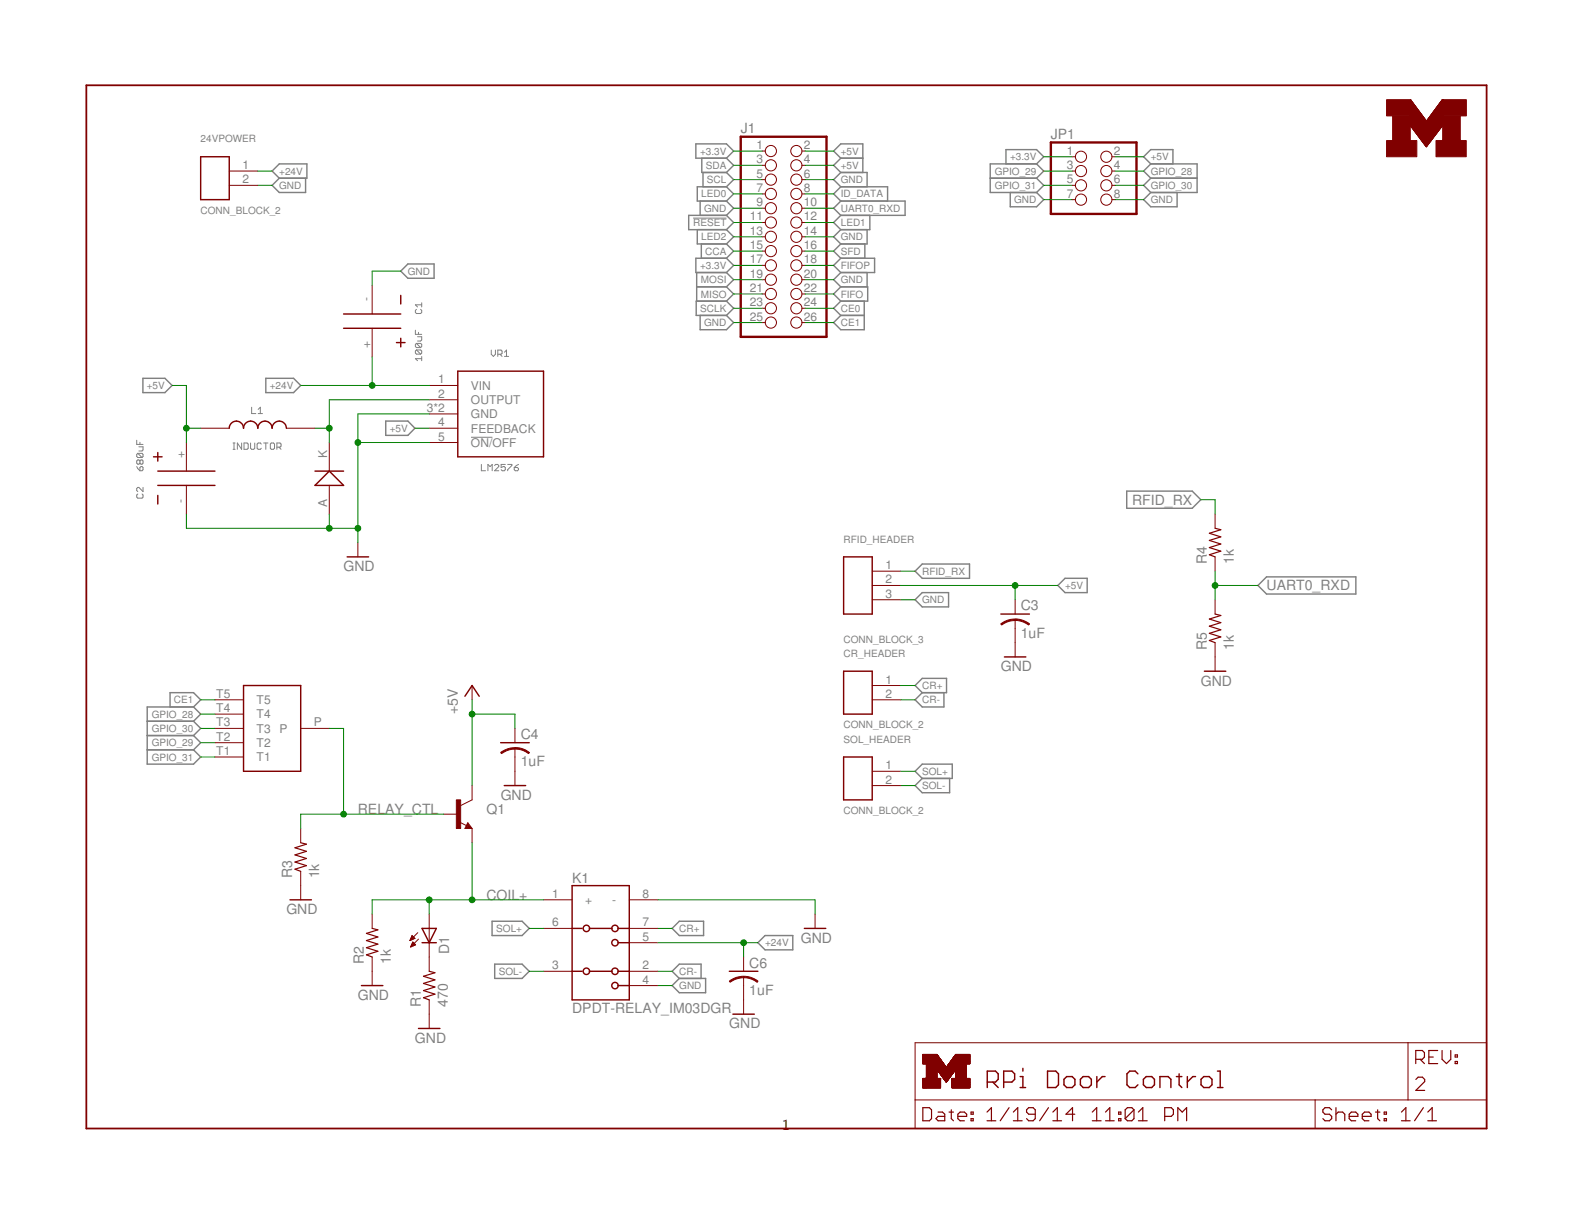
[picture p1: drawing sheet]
<svg xmlns="http://www.w3.org/2000/svg" width="279mm" height="216mm" viewBox="0 0 279 216" stroke-linecap="round" stroke-linejoin="round" font-family="sans-serif">
<g fill="none" stroke="#808080" stroke-width=".18">
<path d="M123.2 38.8h5.9M73.8 58.7v.7h1.2M74 55l-.2 .2v.3l.2 .2h.8l.2-.2v-.3l-.2-.2M74.2 59.8h.8v.6l-.2 .2h-.6M74.4 59.1v.3M75 53.8v.7M75 54.2h-1.2l.4 .3M24.3 78.2v.8h1.1M24.7 79.4h.7v.5l-.1 .2h-.6M24.9 78.6v.4M41.4 79.8h.4M41.4 78.7h.4"/>
<path d="M41.6 78.7v1.1M42.9 78.7v1.1l-.7-1.1v1.1M43.4 78.7h.5l.2 .2v.8l-.2 .1h-.5zM44.5 78.7v1l.2 .1h.4l.2-.1v-1M44.7 72.4v1.1h.8M45.9 73.5h.8M45.9 72.7l.4-.3v1.1M46.4 78.9l-.1-.2h-.4l-.2 .2v.8l.2 .1h.4l.1-.1M46.9 78.7h.7M47.2 78.7v1.1M48.2 78.7h.4l.2 .2v.8l-.2 .1h-.4l-.2-.1v-.8zM49.2 79.5h.6l.2-.2v-.4l-.2-.2h-.6v1.1"/>
<path d="M49.6 79.5l.4 .3M74 61h.8l.2 .2v.4l-.2 .2M74 62.2h.8l.2 .2v.3l-.2 .2M74 62.2l-.2 .2v.3l.2 .2h.8M74 61l-.2 .2v.4l.2 .2h.8M74 62.2l.8 .7M74 61l.8 .8M75 63.7h-1.2l.4 .4M75 63.4v.7M83.7 77.7h3.8M87.3 62.2v.7l.4 .4 .4-.4v-.7M88.5 62.9h.5l.2-.1v-.4l-.2-.2h-.5v1.1"/>
<path d="M88.9 62.9l.3 .4M89.7 62.6l.3-.4v1.1M89.7 63.3h.7M24.3 82.9l.6 .8M24.5 80.6h.8l.1 .2v.3l-.1 .2M24.5 87.8l-.2 .2v.3l.2 .2h.8l.1-.2v-.3l-.1-.2M24.5 80.6l-.2 .2v.3l.2 .2h.8M24.5 80.6l.8 .7M24.9 83.1l.2-.2 .3 .2v.4l-.1 .2h-.4zM24.9 81.9l.2-.2h.2l.1 .2v.4l-.1 .2-.4-.2M24.9 81.9v.4M24.9 81.9l-.2-.2-.4 .2v.4l.2 .2 .4-.2"/>
<path d="M25.4 86.6v.8l-.7-.8h-.2l-.2 .2v.4l.2 .2M85.6 82.5v1.2h.7M86.7 83.7v-1.2l.4 .4 .4-.4v1.2M87.9 82.7l.2-.2h.4l.1 .2v.2l-.7 .8h.7M89.8 82.5h-.7v.6l.4-.2 .3 .2v.4l-.2 .2h-.3l-.2-.2M90.2 82.5h.8v.2l-.8 .8v.2M91.4 83.1h.6l.2 .4-.2 .2h-.4l-.2-.2zM92.2 82.5l-.8 .6"/>
</g>
<g fill="none" stroke="#808080" stroke-width=".25">
<path d="M48.4 30.4l1.2-1.3h4.9v2.6h-4.9zM49.6 31.7l-1.2 1.2 1.2 1.3h4.7v-2.5M123.7 25.6h5.4l1.3 1.2-1.3 1.3h-5.4zM124.4 35.7v2.6M124.7 28.1v2.5h4.4M124.9 30.6v2.6M129.1 33.2h-5.2v2.5h5.2M129.1 38.3h-6.7v2.5h6.7M129.1 35.7l1.3 1.3-1.3 1.3M129.1 28.1l1.3 1.3-1.3 1.2M129.1 30.6l1.3 1.3-1.3 1.3M129.1 38.3l1.3 1.2-1.3 1.3"/>
<path d="M129.1 33.2l1.3 1.3-1.3 1.2M149.4 35.7l-1.2 1.3 1.2 1.3M149.4 35.7h11.5v2.6h-11.5M149.4 30.6h4.7v2.6M149.4 28.1h4M149.4 33.2h8.4v2.5M149.4 38.3l-1.2 1.2 1.2 1.3M149.4 30.6l-1.2 1.3 1.2 1.3M149.4 28.1l-1.2-1.3 1.2-1.2h4v5M149.4 33.2l-1.2 1.3 1.2 1.2M149.4 28.1l-1.2 1.3 1.2 1.2M154.6 38.3v2.5h-5.2"/>
<path d="M176 31.7h8.2M178.8 29.1v-2.5h5.4l1.3 1.3-1.3 1.2M179.6 34.2v2.5h4.6l1.3-1.2-1.3-1.3M184.2 29.1h-8.2v5.1h8.2M184.2 29.1l1.3 1.3-1.3 1.3M184.2 31.7l1.3 1.2-1.3 1.3M204.5 31.7h8.3M204.5 29.1h8.3v5.1h-8.3M204.5 34.2l-1.2 1.3 1.2 1.2h4.7v-2.5M204.5 29.1l-1.2-1.2 1.2-1.3h4v2.5M204.5 29.1l-1.2 1.3 1.2 1.3M204.5 31.7l-1.2 1.2 1.2 1.3"/>
<path d="M71.2 48.2l1.3-1.3h4.7v2.5h-4.7zM123.8 51h5.3M123.8 48.4v5.1M123.9 40.8v2.5h5.2M124.4 56v2.6h4.7l1.3-1.3-1.3-1.3M124.7 43.3v2.6M129.1 53.5l1.3 1.3-1.3 1.2M129.1 53.5h-5.4v2.5h5.4M129.1 48.4l1.3 1.3-1.3 1.3M129.1 45.9h-5.4v2.5h5.4M129.1 51l1.3 1.2-1.3 1.3M129.1 43.3l1.3 1.3-1.3 1.3"/>
<path d="M129.1 40.8l1.3 1.3-1.3 1.2M129.1 45.9l1.3 1.3-1.3 1.2M149.4 53.5l-1.2 1.3 1.2 1.2M149.4 51h4.8v2.5h-4.8M149.4 56h4.2M149.4 48.4l-1.2 1.3 1.2 1.3M149.4 40.8l-1.2 1.3 1.2 1.2M149.4 45.9h6v2.5h-6M149.4 51l-1.2 1.2 1.2 1.3M149.4 45.9l-1.2 1.3 1.2 1.2M149.4 43.3l-1.2 1.3 1.2 1.3M153.6 53.5v5.1h-4.2l-1.2-1.3 1.2-1.3"/>
<path d="M153.7 43.3v2.6M154.1 40.8v2.5h-4.7M154.1 48.4v2.6M25.4 67.2h3.9l1.3 1.3-1.3 1.3h-3.9zM47.2 67.2h5l1.2 1.3-1.2 1.3h-5zM68.6 74.8h3.9l1.2 1.3-1.2 1.3h-3.9zM200.3 87.3h11.6l1.5 1.5-1.5 1.5h-11.6zM162.6 106.6l1.3-1.3h4.7v2.5h-4.7zM162.6 101.5l1.3-1.3h8.4v2.6h-8.4zM188 104l1.3-1.2h3.9v2.5h-3.9zM223.6 104l1.5-1.5h15.9v3.1h-15.9zM26.2 128.2h8.2"/>
<path d="M26.2 130.7h8.2M26.2 133.2h8.2M30.2 125.6v-2.5h4.2l1.3 1.3-1.3 1.2M34.4 125.6h-8.2v10.2h8.2l1.3-1.3-1.3-1.3M34.4 125.6l1.3 1.3-1.3 1.3M34.4 128.2l1.3 1.2-1.3 1.3M34.4 130.7l1.3 1.3-1.3 1.2M162.6 121.8l1.3-1.3h4.3v2.6h-4.3zM162.6 137.1l1.3-1.3h5.3v2.5h-5.3zM163.9 123.1l-1.3 1.3 1.3 1.2h3.9v-2.5M163.9 138.3l-1.3 1.3 1.3 1.3h4.9v-2.6M87.5 163.7h5.3l1.3 1.3-1.3 1.2h-5.3z"/>
<path d="M87.9 171.3h4.9l1.3 1.3-1.3 1.3h-4.9zM119.5 175.1l1.2-1.2h4.7v2.5h-4.7zM119.5 165l1.2-1.3h4.4v2.5h-4.4zM120.7 173.9l-1.2-1.3 1.2-1.3h3.9v2.6M134.7 167.5l1.3-1.3h4.9v2.6h-4.9z"/>
</g>
<g fill="none" stroke="#800000" stroke-width=".18">
<path d="M250.7 17.7l2.8 3.8 2.8-3.8h.2v4.6h-5.8zM250.7 20h1.7M250.7 19.9l1.7 .1M250.7 19.9h1.6M250.7 19.8h1.6M250.7 19.8h1.5M250.7 19.7h1.5M250.7 19.6h1.4M250.7 19.5l1.4 .1M250.7 19.5h1.3M250.7 19.4h1.3M250.7 19.4h1.2"/>
<path d="M250.7 19.3h1.2M250.7 19.2h1.1M250.7 19.1h1M250.7 19l1 .1M250.7 19h1M250.7 18.9h.9M250.7 18.8l.9 .1M250.7 18.8h.8M250.7 18.7h.8M250.7 18.7h.7M250.7 18.6l.7 .1M250.7 18.6h.7"/>
<path d="M250.7 18.5h.6M250.7 18.4h.5M250.7 18.3l.5 .1M250.7 18.3h.4M250.7 18.2h.4M250.7 18.1h.3M250.7 18l.3 .1M250.7 18h.2M250.7 17.9l.2 .1M250.7 17.9h.2M250.7 17.8h.1M254.7 20h1.8"/>
<path d="M254.7 19.9h1.8M254.8 19.8h1.7M254.8 19.7h1.7M254.9 19.7h1.6M254.9 19.6h1.6M255 19.6h1.5M255 19.5h1.5M255.1 19.5h1.4M255.1 19.4h1.4M255.1 19.3h1.4M255.2 19.3h1.3M255.2 19.2h1.3"/>
<path d="M255.3 19.2h1.2M255.3 19.1h1.2M255.4 19.1h1.1M255.4 19h1.1M255.4 18.9h1.1M255.5 18.9h1M255.5 18.8h1M255.6 18.7h.9M255.7 18.7h.8M255.7 18.6h.8M255.7 18.5h.8M255.8 18.5h.7"/>
<path d="M255.8 18.4h.7M255.9 18.3h.6M256 18.2h.5M256.1 18.1h.4M256.1 18h.4M256.2 18h.3M256.2 17.9h.3M256.2 17.8h.3M256.3 17.8h.2M40.7 30.4h5.1M40.7 32.9h5.1M135.5 26.8h.5"/>
<path d="M135.5 29.4h.5M135.5 31.9h.5M135.5 34.5h.5M135.5 37h.5M135.5 39.5h.5M142.5 26.8h.6M142.5 29.4h.6M142.5 31.9h.6M142.5 34.5h.6M142.5 37h.6M142.5 39.5h.6M190.6 30.4h.5"/>
<path d="M190.6 32.9h.5M190.6 27.9h.5M190.6 35.5h.5M197.6 30.4h.6M197.6 32.9h.6M197.6 27.9h.6M197.6 35.5h.6M250.7 22.3l2.8 3.8M250.7 22.2h5.8M250.7 22.1h5.8M250.7 22h5.8M250.7 21.9h5.8"/>
<path d="M250.7 21.8h5.8M250.7 21.7h5.8M250.7 21.6h5.8M250.7 21.5h5.8M250.7 21.4l2.8 .1M250.7 21.4h2.7M250.7 21.3h2.7M250.7 21.3h2.6M250.7 21.2l2.6 .1M250.7 21.2h2.6M250.7 21.1h2.6M250.7 21.1h2.5"/>
<path d="M250.7 21h2.5M250.7 21h2.4M250.7 22.3h5.7M250.7 20.9h2.4M250.7 20.8h2.3M250.7 20.7l2.3 .1M250.7 20.7h2.2M250.7 20.6h2.2M250.7 20.6h2.1M250.7 20.5h2.1M250.7 20.4h2M250.7 20.3l2 .1"/>
<path d="M250.7 20.3h1.9M250.7 20.2h1.9M250.7 20.2h1.8M250.7 20.1h1.8M250.7 22.4h5.6M250.8 22.5h5.5M250.8 22.5h5.4M250.9 22.6h5.3M250.9 22.6h5.2M251 22.7h5.1M251 22.8h5M251.1 22.8h4.9"/>
<path d="M251.1 22.9h4.8M251.2 23h4.7M251.2 23.1h4.6M251.3 23.1h4.5M251.3 23.2h4.4M251.4 23.3h4.3M251.4 23.3h4.2M251.5 23.4h4.1M251.5 23.4h4M251.5 23.5h4M251.6 23.5h3.8M251.6 23.6h3.8"/>
<path d="M251.7 23.6h3.7M251.7 23.7h3.7M251.7 23.7h3.6M251.8 23.8h3.5M251.8 23.8h3.4M251.8 23.9h3.4M251.9 23.9h3.3M251.9 24h3.2M251.9 23.9h3.2M252 24.1h3M252.1 24.2h2.9M252.1 24.2h2.8"/>
<path d="M252.1 24.3h2.8M252.2 24.3h2.7M252.2 24.4h2.6M252.3 24.5h2.4M252.3 24.6h2.4M252.4 24.6h2.2M252.5 24.7h2.1M252.5 24.8h2M252.6 24.8h1.9M252.6 24.9h1.8M252.6 25h1.8M252.7 25h1.7"/>
<path d="M252.7 25h1.6M252.8 25.1h1.5M252.8 25.1h1.4M252.8 25.2h1.4M252.9 25.3h1.2M253 25.4h1.1M253 25.4h1M253 25.5h1M253.1 25.5h.8M253.1 25.6h.8M253.2 25.6h.7M253.2 25.7h.6"/>
<path d="M253.2 25.8h.6M253.3 25.8h.4M253.4 25.9h.2M253.4 26h.2M253.5 26.1h.1M253.6 21.5h2.9M253.6 21.4h2.9M253.7 25.9h-.4M253.7 21.3h2.8M253.8 21.2h2.7M253.8 21.1h2.7M253.9 21.1h2.6"/>
<path d="M253.9 21h2.6M254 20.9h2.5M254 25.4h-1M254 20.8h2.5M254.1 20.8h2.4M254.1 20.7h2.4M254.2 20.7h2.3M254.2 20.6h2.3M254.3 20.5h2.2M254.3 20.4h2.2M254.4 20.4h2.1M254.4 24.9h-1.8"/>
<path d="M254.4 20.3h2.1M254.5 20.3h2M254.5 20.2h2M254.6 20.1h1.9M254.6 24.7h-2.2M254.6 20h1.9M254.8 24.4h-2.5M255.7 23.2h-4.3M256.1 22.7l-5.1 .1M256.3 22.5h-5.5M256.4 22.3l-2.9 3.8M66.1 50.7v5.1"/>
<path d="M66.1 58.3v5.1M135.5 42.1h.5M135.5 44.6h.5M135.5 47.2h.5M135.5 49.7h.5M135.5 52.2h.5M135.5 54.8h.5M135.5 57.3h.5M142.5 42.1h.6M142.5 44.6h.6M142.5 47.2h.6M142.5 49.7h.6"/>
<path d="M142.5 52.2h.6M142.5 54.8h.6M142.5 57.3h.6M33.1 78.6v5.1M35.7 76.1h5M50.9 76.1h5.1M58.5 78.6v5.1M76.3 68.5h5.1M76.3 71h5.1M76.3 73.6h5.1M76.3 76.1h5.1M76.3 78.6h5.1"/>
<path d="M33.1 86.3v5M58.5 86.3v5M63.6 96.4v2.6M216 91.3v2.6M216 99v2.5M155 101.5h5.1M155 104h5.1M155 106.6h5.1M180.4 106.6v2.5M180.4 110.1v6.6M216 106.6v2.5M216 114.2v5.1"/>
<path d="M38.2 124.4h5.1M38.2 129.4h5.1M38.2 134.5h5.1M38.2 132h5.1M38.2 126.9h5.1M53.4 129.4h5.1M83.9 139.6v2.5l-2 1.1M83.9 121.8v2.6M91.5 129.4v2.6M91.5 133v6.6M155 137.1h5.1M155 139.6h5.1"/>
<path d="M155 121.8h5.1M155 124.4h5.1M53.4 147.2v2.6M53.4 154.8v5.1M78.8 144.7h2.6M81.7 146.1l1.2 .6M83.1 146.2l.8 1h-1.3zM83.9 147.2v2.6M96.6 159.9h5.1M111.8 159.9h5.1M66.1 162.4v2.6M66.1 170.1v5"/>
<path d="M72.9 167.1h.1M72.9 167h.3M73 166.9h.5M73 166.8h.7M73 168.2h.2M73.1 168.1h.3M73.1 166.6h.5M73.1 166.5h.4M73.1 168h.6M73.2 167.9h.6M73.2 166.4h.2M73.2 166.3h.1"/>
<path d="M73.2 167.7h.5M73.3 167.6h.3M73.3 167.5h.2M73.4 167.4l.5 .5-.9 .4zM73.7 166.8l-.5-.6-.3 .9M73.7 166.8l-.8 .3M74.3 165.7l-1.4 1.4M74.4 166.9l-1.4 1.4M76.3 162.4v10.2M76.3 177.7v5.1M96.6 165h5.1M96.6 172.6h5.1"/>
<path d="M111.8 165h5.1M111.8 167.5h5.1M111.8 172.6h5.1M111.8 175.1h5.1M132.2 170.1v2.5M132.2 173.6v6.6M144.9 162.4v2.6M162.6 185.3h101.6v15.2h-101.6zM162.6 195.5h101.6M164 193.3h3.2M164 193.2h3.2M164 193.1h3.2"/>
<path d="M164 193h3.2M164 192.9h3.2M164 192.8h3.2M164 192.7h3.2M164 192.6h3.2M164 192.5h3.2M164 192.4h3.2M164 192.3h3.2M164 192.2h3.2M164 192.1h3.2M164 192h3.2M164 191.9h3.2"/>
<path d="M164 191.8h3.2M164 191.7h3.2M164 191.6h3.2M164 189h3.7M164 188.9h3.7M164 188.9h3.6M164 188.8h3.6M164 188.7h3.5M164 188.6h3.4M164 188.5l3.4 .1M164 188.5h3.3M164 188.4h3.3"/>
<path d="M164 188.3h3.2M164 188.2h3.2M164 188.2h3.1M164 188.1l3.1 .1M164 188.1h3.1M164 188h3M164 187.9l3 .1M164 187.9h2.9M164 187.8h2.9M164 187.8h2.8M164 187.7h2.8M164 187.6l2.8 .1"/>
<path d="M164 187.6h2.7M164 187.5l2.7 .1M164 187.5h2.6M164 187.4h2.6M164 187.4h2.5M164 193.4h.7M164.6 191.6h1.9M164.6 191.5h1.9M164.6 189.1h3.2M164.7 191.5h1.8M164.7 191.4h1.8M164.7 191.3h1.8"/>
<path d="M164.7 191.2h1.8M164.7 191.1h1.8M164.7 191h1.8M164.7 190.9h1.8M164.7 190.8h1.8M164.7 190.7h1.8M164.7 190.6h1.8M164.7 190.5h1.8M164.7 190.4h1.8M164.7 190.3h1.8M164.7 190.2h1.8M164.7 190.1h1.8"/>
<path d="M164.7 190h7M164.7 189.9h7M164.7 189.8h7M164.7 189.7h7M164.7 189.6l7 .1M164.7 189.6h3.4M164.7 189.5h3.4M164.7 189.4h3.3M164.7 189.3h3.2M164.7 189.2l3.2 .1M164.7 189.2h3.2M164.7 189.1l3.1 .1"/>
<path d="M164.7 189.1h3.1M166.5 190.2h-1.8M166.6 190.1h3.2M166.6 190.2h3.1M166.7 190.2h3M166.7 190.3h3M166.8 190.4h2.8M166.9 190.5h2.6M166.9 190.6h2.6M166.9 190.6h2.5M167 190.6h2.4M167 190.7h2.4"/>
<path d="M167.1 190.8h2.2M167.2 190.9h2M167.2 191.7h-3.2M167.2 191h2M167.2 191h1.9M167.3 191.1h1.8M167.3 191.2h1.7M167.4 191.2h1.6M167.4 191.3h1.6M167.5 191.3h1.4M167.5 191.4h1.4M167.5 191.4h1.3"/>
<path d="M167.6 191.5h1.2M167.6 191.5h1.1M167.6 191.6h1.1M167.7 191.6h1M167.7 191.7h1M167.7 191.7h.9M167.8 191.8h.8M167.9 191.9h.6M168 192h.4M168 192.1h.4M168 192.1h.3M168.1 192.2h.2"/>
<path d="M168.2 192.3h-.1M168.2 189.6h3.5M168.3 189.6h3.4M168.3 192.2h-.2M168.3 189.5h3.4M168.4 189.4h3.3M168.4 192h-.4M168.4 189.3h3.3M168.5 189.3h3.2M168.5 189.2h3.2M168.6 189.1h3.1M168.7 189h3.7"/>
<path d="M168.8 188.9h3.6M168.8 191.5h-1.2M168.8 188.8h3.6M168.9 188.7h3.5M169 188.6h3.4M169 188.5h3.4M169.1 191.1h-1.8M169.1 188.4h3.3M169.2 188.3h3.2M169.2 193.3h3.2M169.2 193.2h3.2M169.2 193.1h3.2"/>
<path d="M169.2 193h3.2M169.2 192.9h3.2M169.2 192.8h3.2M169.2 192.7h3.2M169.2 192.6h3.2M169.2 192.5h3.2M169.2 192.4h3.2M169.2 192.3h3.2M169.2 192.2h3.2M169.2 192.1h3.2M169.2 192h3.2M169.2 191.9h3.2"/>
<path d="M169.2 191.8h3.2M169.2 191.7h3.2M169.2 191.6h3.2M169.2 190.9h-2M169.2 188.2h3.2M169.3 188.2h3.1M169.3 188.1h3.1M169.4 188.1h3M169.4 188h3M169.5 187.9h2.9M169.5 187.8h2.9M169.6 187.7h2.8"/>
<path d="M169.6 190.4h-2.8M169.7 187.7h2.7M169.7 187.6h2.7M169.7 187.5h2.7M169.8 187.5h2.6M169.8 190.2h-3.2M169.8 190.1h.1M169.8 187.4h2.6M169.8 190.1h-3.2M169.9 191.6h.1M169.9 191.6h1.8M169.9 191.5h1.8"/>
<path d="M169.9 191.4h1.8M169.9 191.3h1.8M169.9 191.2h1.8M169.9 191.1h1.8M169.9 191h1.8M169.9 190.9h1.8M169.9 190.8h1.8M169.9 190.7h1.8M169.9 190.6h1.8M169.9 190.5h1.8M169.9 190.4h1.8M169.9 190.3h1.8"/>
<path d="M169.9 190.2h1.8M169.9 190.1h1.8M171.7 190h-7M171.8 189l-3.2 .1M233.7 195.5v5M250.3 185.3v10.2"/>
<circle cx="137" cy="39.5" r=".99"/>
<circle cx="137" cy="26.8" r=".99"/>
<circle cx="137" cy="29.4" r=".99"/>
<circle cx="137" cy="34.5" r=".99"/>
<circle cx="137" cy="31.9" r=".99"/>
<circle cx="137" cy="37" r=".99"/>
<circle cx="141.5" cy="26.8" r=".99"/>
<circle cx="141.5" cy="29.4" r=".99"/>
<circle cx="141.5" cy="39.5" r=".99"/>
<circle cx="141.5" cy="31.9" r=".99"/>
<circle cx="141.5" cy="34.5" r=".99"/>
<circle cx="141.5" cy="37" r=".99"/>
<circle cx="192.1" cy="35.5" r=".99"/>
<circle cx="192.1" cy="32.9" r=".99"/>
<circle cx="192.1" cy="27.9" r=".99"/>
<circle cx="192.1" cy="30.4" r=".99"/>
<circle cx="196.6" cy="27.9" r=".99"/>
<circle cx="196.6" cy="30.4" r=".99"/>
<circle cx="196.6" cy="35.5" r=".99"/>
<circle cx="196.6" cy="32.9" r=".99"/>
<circle cx="137" cy="42.1" r=".99"/>
<circle cx="137" cy="44.6" r=".99"/>
<circle cx="137" cy="47.2" r=".99"/>
<circle cx="137" cy="52.2" r=".99"/>
<circle cx="137" cy="49.7" r=".99"/>
<circle cx="137" cy="57.3" r=".99"/>
<circle cx="137" cy="54.8" r=".99"/>
<circle cx="141.5" cy="42.1" r=".99"/>
<circle cx="141.5" cy="54.8" r=".99"/>
<circle cx="141.5" cy="57.3" r=".99"/>
<circle cx="141.5" cy="44.6" r=".99"/>
<circle cx="141.5" cy="47.2" r=".99"/>
<circle cx="141.5" cy="49.7" r=".99"/>
<circle cx="141.5" cy="52.2" r=".99"/>
</g>
<g fill="none" stroke="#800000" stroke-width=".21">
<path d="M216 93.9l1 .2-2.1 .7 2.1 .6-2.1 .6 2.1 .7-2.1 .6 2.1 .6-2.1 .7 1.1 .4M216 109.1l1 .3-2.1 .6 2.1 .6-2.1 .7 2.1 .6-2.1 .6 2.1 .7-2.1 .6 1.1 .4M53.4 149.8l1.1 .2-2.1 .6 2.1 .7-2.1 .6 2.1 .6-2.1 .7 2.1 .6-2.1 .7 1 .3M66.1 165l1.1 .2-2.1 .7 2.1 .6-2.1 .6 2.1 .7-2.1 .6 2.1 .6-2.1 .7 1 .4M76.3 172.6l1 .2-2 .7 2 .6-2 .7 2 .6-2 .6 2 .7-2 .6 1 .4M164 196.8h1.2l.4 .4v1.6l-.4 .4h-1.2zM166.7 197.6h.8l.4 .4v1.2h-1.2l-.4-.4 .4-.4h1.2M168.7 197.6h.8M169.1 197.2v1.6l.4 .4M170.2 198.4h1.6v-.4l-.4-.4h-.8l-.4 .4v.8l.4 .4h.8M172.6 198.8h.4v.4h-.4zM172.6 197.6h.4v.4h-.4z"/>
<path d="M175.4 199.2h1.6M175.4 197.6l.8-.8v2.4M179.3 196.8l-1.5 2.4M180.1 199.2h1.6M180.1 197.6l.8-.8v2.4M184 198h-1.2l-.3-.4v-.4l.3-.4h.8l.4 .4v1.6l-.4 .4h-.8l-.3-.4M186.4 196.8l-1.6 2.4M187.1 199.2h1.6M187.1 197.6l.8-.8v2.4M191 198h-1.5l1.1-1.2v2.4M194.1 199.2h1.6M194.1 197.6l.8-.8v2.4"/>
<path d="M196.5 199.2h1.5M196.5 197.6l.8-.8v2.4M198.8 198.8h.4v.4h-.4zM198.8 197.6h.4v.4h-.4zM201.5 197.2v1.6l-.3 .4h-.8l-.4-.4M201.5 197.2l-.3-.4h-.8l-.4 .4v1.6M201.5 197.2l-1.5 1.6M202.3 199.2h1.6M202.3 197.6l.8-.8v2.4M207 198.4h1.2l.4-.4v-.8l-.4-.4h-1.2v2.4M209.3 199.2v-2.4l.8 .8 .8-.8v2.4M236.7 197.2l-.4-.4h-.8l-.4 .4v.4l.4 .4h.8l.4 .4v.4l-.4 .4h-.8l-.4-.4"/>
<path d="M237.4 198l.4-.4h.8l.4 .4v1.2M237.4 196.8v2.4M239.8 198.4h1.5v-.4l-.3-.4h-.8l-.4 .4v.8l.4 .4h.8M242.1 198.4h1.6v-.4l-.4-.4h-.8l-.4 .4v.8l.4 .4h.8M244.5 197.6h.8M244.9 197.2v1.6l.4 .4M246 198.8h.4v.4h-.4zM246 197.6h.4v.4h-.4zM249.1 199.2h1.5M249.1 197.6l.8-.8v2.4M251.6 188.2h1.2l.4-.4v-.8l-.4-.3h-1.2v2.3M251.7 191.8l.4-.4h.7l.4 .4v.4l-1.5 1.6h1.5"/>
<path d="M252.4 188.2l.8 .8M253 196.8l-1.6 2.4M253.8 199.2h1.5M253.8 197.6l.8-.8v2.4M254 187.8h.7M255.5 186.7h-1.5v2.3h1.5M256.3 186.7v1.5l.8 .8 .8-.8v-1.5M258.6 188.6h.4v.4h-.4zM258.6 187.5h.4v.3h-.4z"/>
</g>
<g fill="none" stroke="#800000" stroke-width=".25">
<path d="M35.7 27.9h5v7.6h-5zM61.1 55.8h10.1M61.1 58.3h10.1M71.2 52.5v1.5M40.7 76.1a1.27 1.27 0 0 1 1.3-1.3 1.27 1.27 0 0 1 1.3 1.3 1.27 1.27 0 0 1 1.3-1.3 1.27 1.27 0 0 1 1.2 1.3 1.27 1.27 0 0 1 1.3-1.3 1.27 1.27 0 0 1 1.3 1.3 1.27 1.27 0 0 1 1.2-1.3 1.27 1.27 0 0 1 1.3 1.3M70.5 60.9h1.5M71.2 60.1v1.5M81.4 66h15.2v15.2h-15.2zM27.3 81.2h1.5M28 86.3h10.2M28 83.7h10.2M28 80.4v1.5"/>
<path d="M28 88v1.6M56 83.7h5.1M58.5 83.7l2.6 2.6h-5.1zM61.7 99h3.8M149.9 99h5.1v10.1h-5.1zM149.9 119.3h5.1v7.6h-5.1zM177.9 109.1h5.1M178.5 116.7h3.8M214.1 119.3h3.8M43.3 121.8h10.1v15.3h-10.1zM82.6 123.7l1.3-1.9 1.3 1.9M89 132h5.1"/>
<path d="M89.6 139.6h3.8M149.9 134.5h5.1v7.6h-5.1zM51.5 159.9h3.9M83.1 146.7l.2 .3h-.4l.2-.5 .6 .6h-.8M101.7 157.4h10.1v20.3h-10.1zM64.2 175.1h3.9M75 165h2.6l-1.3 2.5zM75 167.5h2.6M101.7 165h1.8M101.7 172.6h1.8M104.7 165h4.1M104.7 172.6h4.1"/>
<path d="M109.8 167.5h2M109.8 165h2M109.8 172.6h2M109.8 175.1h2M129.6 172.6h5.1M143 165h3.8M74.4 182.8h3.8M130.3 180.2h3.8M175.5 192.3h1.4l.5-.5v-1l-.5-.5h-1.4v3M176.4 192.3l1 1M178.4 192.3h1.5l.4-.5v-1l-.4-.5h-1.5v3M181.3 191.3h.5v2"/>
<path d="M181.3 193.3h1M181.8 189.8v.5M186.2 190.3h1.4l.5 .5v2l-.5 .5h-1.4zM189.6 191.3h1l.5 .5v1l-.5 .5h-1l-.5-.5v-1zM192.5 191.3h1l.5 .5v1l-.5 .5h-1l-.5-.5v-1zM194.9 191.3v2M196.4 191.3h-.5l-1 1M202.2 190.8l-.4-.5h-1l-.5 .5v2l.5 .5h1l.4-.5M203.2 191.8l.5-.5h1l.5 .5v1l-.5 .5h-1l-.5-.5zM206.2 193.3v-2h1.4l.5 .5v1.5M209.1 191.3h1M209.6 190.8v2l.5 .5"/>
<path d="M211 191.3v2M212.5 191.3h-.5l-1 1M214 191.3h.9l.5 .5v1l-.5 .5h-.9l-.5-.5v-1zM216.4 190.3h.5v3M216.4 193.3h1"/>
<circle cx="104.2" cy="172.6" r=".57"/>
<circle cx="104.2" cy="165" r=".57"/>
<circle cx="109.3" cy="175.1" r=".57"/>
<circle cx="109.3" cy="167.5" r=".57"/>
<circle cx="109.3" cy="165" r=".57"/>
<circle cx="109.3" cy="172.6" r=".57"/>
</g>
<g fill="#800000" stroke="#800000" stroke-width=".18">
<path d="M246.4 17.7h4.3v2.9h-4.3z"/>
<path d="M247.5 20.6h3.2v4.4h-3.2z"/>
<path d="M246.4 25h5.4v2.9h-5.4z"/>
<path d="M255.2 25h5.4v2.9h-5.4z"/>
<path d="M256.4 20.6h3.1v4.4h-3.1z"/>
<path d="M256.3 17.7h4.3v2.9h-4.3z"/>
<path d="M81.1 142.1h.8v5.1h-.8z"/>
</g>
<path d="M131.7 24.3h15.2v35.6h-15.2zM186.8 25.3h15.2v12.7h-15.2z" fill="none" stroke="#800000" stroke-width=".42"/>
<g fill="#800000" stroke="#800000" stroke-width=".18">
<path d="M180.4 110h.3a4.4 4.4 0 0 1 2.3 .9l-.2 .2-1.4-.7-1-.2z" fill-rule="evenodd"/>
<path d="M177.9 110.9l.2-.2a4 4 0 0 1 2.3-.7v.3a3.9 3.9 0 0 0-2.4 .8z" fill-rule="evenodd"/>
<path d="M91.5 132.8h.3a3.9 3.9 0 0 1 2.3 .9l-.2 .2a3.8 3.8 0 0 0-2.4-.8z" fill-rule="evenodd"/>
<path d="M89 133.7l.2-.1a4.1 4.1 0 0 1 2.3-.7v.2a3.9 3.9 0 0 0-2.4 .8z" fill-rule="evenodd"/>
<path d="M132.2 173.5h.2a4.1 4.1 0 0 1 2.3 .8l-.1 .3a3.8 3.8 0 0 0-2.4-.9z" fill-rule="evenodd"/>
<path d="M129.6 174.3l.2-.1a4 4 0 0 1 2.4-.7v.2l-.5 .1a3.8 3.8 0 0 0-1.9 .7z" fill-rule="evenodd"/>
</g>
<path d="M15.3 15.2h248.9v185.3h-248.9z" fill="none" stroke="#800000" stroke-width=".32"/>
<g fill="none" stroke="#008000" stroke-width=".18">
<path d="M45.8 32.9h2.6M45.8 30.4h2.6M130.4 37h5.1M130.4 29.4h5.1M130.4 31.9h5.1M130.4 39.5h5.1M130.4 34.5h5.1M130.4 26.8h5.1M143.1 37h5.1M143.1 29.4h5.1M143.1 31.9h5.1M143.1 39.5h5.1"/>
<path d="M143.1 34.5h5.1M143.1 26.8h5.1M185.5 32.9h5.1M185.5 35.5h5.1M185.5 30.4h5.1M185.5 27.9h5.1M198.2 32.9h5.1M198.2 35.5h5.1M198.2 30.4h5.1M198.2 27.9h5.1M71.2 48.2h-5.1v2.5M130.4 54.8h5.1"/>
<path d="M130.4 57.3h5.1M130.4 42.1h5.1M130.4 49.7h5.1M130.4 52.2h5.1M130.4 47.2h5.1M130.4 44.6h5.1M143.1 54.8h5.1M143.1 57.3h5.1M143.1 42.1h5.1M143.1 49.7h5.1M143.1 52.2h5.1M143.1 47.2h5.1"/>
<path d="M143.1 44.6h5.1M30.6 68.5h2.5v10.1M33.1 76.1h2.6M53.4 68.5h22.9M56 76.1h2.5M63.6 78.6h12.7M66.1 63.4v5.1M73.7 76.1h2.6M76.3 73.6h-12.7v22.8M76.3 71h-17.8v7.6M33.1 91.3v2.6h30.5M58.5 91.3v2.6"/>
<path d="M213.4 88.8h2.6v2.5M160.1 104h27.9M160.1 106.6h2.5M160.1 101.5h2.5M180.4 104v2.6M216 101.5v5.1M216 104h7.6M35.7 124.4h2.5M35.7 129.4h2.5M35.7 126.9h2.5M35.7 132h2.5M35.7 134.5h2.5"/>
<path d="M58.5 129.4h2.6v15.3M83.9 124.4v15.2M83.9 126.9h7.6v2.5M160.1 124.4h2.5M160.1 121.8h2.5M160.1 137.1h2.5M160.1 139.6h2.5M76.3 159.9v2.5M78.8 144.7h-25.4v2.5M83.9 149.8v10.1M96.6 159.9h-30.5v2.5M116.9 159.9h28v2.5"/>
<path d="M94.1 165h2.5M94.1 172.6h2.5M116.9 175.1h2.6M116.9 167.5h17.8M116.9 165h2.6M116.9 172.6h2.6M132.2 167.5v2.6"/>
</g>
<g fill="#008000" stroke="#008000" stroke-width=".18">
<circle cx="216" cy="104" r=".51"/>
<circle cx="63.6" cy="78.6" r=".51"/>
<circle cx="63.6" cy="93.9" r=".51"/>
<circle cx="58.5" cy="93.9" r=".51"/>
<circle cx="61.1" cy="144.7" r=".51"/>
<circle cx="83.9" cy="159.9" r=".51"/>
<circle cx="76.3" cy="159.9" r=".51"/>
<circle cx="132.2" cy="167.5" r=".51"/>
<circle cx="66.1" cy="68.5" r=".51"/>
<circle cx="83.9" cy="126.9" r=".51"/>
<circle cx="180.4" cy="104" r=".51"/>
<circle cx="33.1" cy="76.1" r=".51"/>
<circle cx="58.5" cy="76.1" r=".51"/>
</g>
<text font-size="2.7" x="139" y="200.9">1</text>
<g font-size="2.5" fill="#808080">
<text x="131.7" y="23.7">J1</text>
<text x="186.8" y="24.7">JP1</text>
<text x="201.2" y="89.7">RFID_RX</text>
<text x="61.1" y="101.5">GND</text>
<text x="214.5" y="100.2" transform="rotate(-90 214.5 100.2)">R4</text>
<text x="219.3" y="100.2" transform="rotate(-90 219.3 100.2)">1k</text>
<text x="225.1" y="104.9">UART0_RXD</text>
<text x="181.4" y="113.3">1uF</text>
<text x="181.4" y="108.5">C3</text>
<text x="177.9" y="119.3">GND</text>
<text x="214.5" y="115.5" transform="rotate(-90 214.5 115.5)">R5</text>
<text x="219.3" y="115.5" transform="rotate(-90 219.3 115.5)">1k</text>
<text x="213.4" y="121.8">GND</text>
<text x="81.4" y="126.9" transform="rotate(-90 81.4 126.9)">+5V</text>
<text x="92.5" y="131.3">C4</text>
<text x="92.5" y="136.2">1uF</text>
<text x="89" y="142.1">GND</text>
<text x="63.6" y="144.7">RELAY_CTL</text>
<text x="86.5" y="144.7">Q1</text>
<text x="51.9" y="156.1" transform="rotate(-90 51.9 156.1)">R3</text>
<text x="56.7" y="156.1" transform="rotate(-90 56.7 156.1)">1k</text>
<text x="86.5" y="159.9">COIL+</text>
<text x="101.7" y="156.9">K1</text>
<text x="50.9" y="162.4">GND</text>
<text x="142.3" y="167.5">GND</text>
<text x="64.6" y="171.3" transform="rotate(-90 64.6 171.3)">R2</text>
<text x="69.4" y="171.3" transform="rotate(-90 69.4 171.3)">1k</text>
<text x="79.8" y="169.6" transform="rotate(-90 79.8 169.6)">D1</text>
<text x="133.2" y="172">C6</text>
<text x="63.6" y="177.7">GND</text>
<text x="74.8" y="178.9" transform="rotate(-90 74.8 178.9)">R1</text>
<text x="79.6" y="178.9" transform="rotate(-90 79.6 178.9)">470</text>
<text x="101.7" y="180">DPDT-RELAY_IM03DGR</text>
<text x="133.2" y="176.8">1uF</text>
<text x="73.8" y="185.3">GND</text>
<text x="129.6" y="182.8">GND</text>
</g>
<g font-size="2.1" fill="#808080">
<text x="134.5" y="26.5">1</text>
<text x="134.5" y="29">3</text>
<text x="142.9" y="26.5">2</text>
<text x="142.9" y="29">4</text>
<text x="189.6" y="27.5">1</text>
<text x="198" y="27.5">2</text>
<text x="43.1" y="30">1</text>
<text x="43.1" y="32.6">2</text>
<text x="134.5" y="31.6">5</text>
<text x="134.5" y="34.1">7</text>
<text x="142.9" y="31.6">6</text>
<text x="142.9" y="34.1">8</text>
<text x="189.6" y="30">3</text>
<text x="189.6" y="32.6">5</text>
<text x="189.6" y="35.1">7</text>
<text x="198" y="30">4</text>
<text x="198" y="32.6">6</text>
<text x="198" y="35.1">8</text>
<text x="133.3" y="39.2">11</text>
<text x="133.3" y="41.7">13</text>
<text x="134.5" y="36.6">9</text>
<text x="142.9" y="36.6">10</text>
<text x="142.9" y="39.2">12</text>
<text x="142.9" y="41.7">14</text>
<text x="133.3" y="44.3">15</text>
<text x="133.3" y="46.8">17</text>
<text x="142.9" y="44.3">16</text>
<text x="142.9" y="46.8">18</text>
<text x="65.8" y="53.5" transform="rotate(-90 65.8 53.5)">-</text>
<text x="133.3" y="49.3">19</text>
<text x="133.3" y="51.9">21</text>
<text x="142.9" y="49.3">20</text>
<text x="142.9" y="51.9">22</text>
<text x="133.3" y="54.4">23</text>
<text x="133.3" y="57">25</text>
<text x="142.9" y="54.4">24</text>
<text x="142.9" y="57">26</text>
<text x="65.8" y="61.9" transform="rotate(-90 65.8 61.9)">+</text>
<text x="77.9" y="68.1">1</text>
<text x="77.9" y="70.7">2</text>
<text x="83.7" y="69.2">VIN</text>
<text x="83.7" y="71.8">OUTPUT</text>
<text x="75.8" y="73.2">3*2</text>
<text x="77.9" y="75.7">4</text>
<text x="83.7" y="74.3">GND</text>
<text x="83.7" y="76.9">FEEDBACK</text>
<text x="32.8" y="81.4" transform="rotate(-90 32.8 81.4)">+</text>
<text x="58.2" y="81.4" transform="rotate(-90 58.2 81.4)">K</text>
<text x="77.9" y="78.3">5</text>
<text x="83.7" y="79.4">ON/OFF</text>
<text x="32.8" y="89.3" transform="rotate(-90 32.8 89.3)">-</text>
<text x="58.2" y="90" transform="rotate(-90 58.2 90)">A</text>
<text x="157.4" y="101.1">1</text>
<text x="157.4" y="103.7">2</text>
<text x="157.4" y="106.2">3</text>
<text x="38.4" y="124">T5</text>
<text x="45.6" y="125.1">T5</text>
<text x="157.4" y="121.5">1</text>
<text x="157.4" y="124">2</text>
<text x="38.4" y="131.6">T2</text>
<text x="38.4" y="129.1">T3</text>
<text x="38.4" y="126.5">T4</text>
<text x="45.6" y="130.2">T3</text>
<text x="45.6" y="127.7">T4</text>
<text x="49.7" y="130.2">P</text>
<text x="55.8" y="129.1">P</text>
<text x="38.4" y="134.2">T1</text>
<text x="45.6" y="135.3">T1</text>
<text x="45.6" y="132.7">T2</text>
<text x="157.4" y="136.7">1</text>
<text x="157.4" y="139.2">2</text>
<text x="98.2" y="159.5">1</text>
<text x="104" y="160.7">+</text>
<text x="108.8" y="160.7">-</text>
<text x="114.2" y="159.5">8</text>
<text x="98.2" y="164.6">6</text>
<text x="114.2" y="164.6">7</text>
<text x="114.2" y="167.2">5</text>
<text x="98.2" y="172.2">3</text>
<text x="114.2" y="172.2">2</text>
<text x="114.2" y="174.8">4</text>
</g>
<g font-size="1.8" fill="#808080">
<text x="35.7" y="25.3">24VPOWER</text>
<text x="124.4" y="27.5">+3.3V</text>
<text x="149.4" y="27.5">+5V</text>
<text x="179.5" y="28.5">+3.3V</text>
<text x="204.5" y="28.5">+5V</text>
<text x="49.6" y="33.6">GND</text>
<text x="49.6" y="31">+24V</text>
<text x="124.7" y="35.1">LED0</text>
<text x="125.5" y="30">SDA</text>
<text x="125.6" y="32.6">SCL</text>
<text x="149.4" y="32.6">GND</text>
<text x="149.4" y="35.1">ID_DATA</text>
<text x="149.4" y="30">+5V</text>
<text x="176.8" y="31">GPIO_29</text>
<text x="176.8" y="33.6">GPIO_31</text>
<text x="204.5" y="31">GPIO_28</text>
<text x="204.5" y="33.6">GPIO_30</text>
<text x="35.7" y="38">CONN_BLOCK_2</text>
<text x="123.2" y="40.2">RESET</text>
<text x="125.2" y="37.6">GND</text>
<text x="149.4" y="37.6">UART0_RXD</text>
<text x="149.4" y="40.2">LED1</text>
<text x="180.3" y="36.1">GND</text>
<text x="204.5" y="36.1">GND</text>
<text x="124.4" y="47.8">+3.3V</text>
<text x="124.7" y="42.7">LED2</text>
<text x="125.3" y="45.3">CCA</text>
<text x="149.4" y="42.7">GND</text>
<text x="149.4" y="47.8">FIFOP</text>
<text x="149.4" y="45.3">SFD</text>
<text x="72.5" y="48.8">GND</text>
<text x="124.6" y="50.3">MOSI</text>
<text x="124.6" y="52.9">MISO</text>
<text x="149.4" y="50.3">GND</text>
<text x="149.4" y="52.9">FIFO</text>
<text x="124.5" y="55.4">SCLK</text>
<text x="125.2" y="57.9">GND</text>
<text x="149.4" y="55.4">CE0</text>
<text x="149.4" y="57.9">CE1</text>
<text x="26.1" y="69.1">+5V</text>
<text x="48" y="69.1">+24V</text>
<text x="69.3" y="76.7">+5V</text>
<text x="149.9" y="96.4">RFID_HEADER</text>
<text x="163.9" y="107.2">GND</text>
<text x="163.9" y="102.1">RFID_RX</text>
<text x="189.3" y="104.7">+5V</text>
<text x="149.9" y="114.2">CONN_BLOCK_3</text>
<text x="149.9" y="116.7">CR_HEADER</text>
<text x="30.9" y="125">CE1</text>
<text x="163.9" y="122.4">CR+</text>
<text x="163.9" y="125">CR-</text>
<text x="27" y="127.5">GPIO_28</text>
<text x="27" y="130.1">GPIO_30</text>
<text x="149.9" y="129.4">CONN_BLOCK_2</text>
<text x="149.9" y="132">SOL_HEADER</text>
<text x="27" y="132.6">GPIO_29</text>
<text x="27" y="135.1">GPIO_31</text>
<text x="163.9" y="137.7">SOL+</text>
<text x="163.9" y="140.2">SOL-</text>
<text x="149.9" y="144.7">CONN_BLOCK_2</text>
<text x="88.2" y="165.6">SOL+</text>
<text x="120.7" y="165.6">CR+</text>
<text x="88.7" y="173.2">SOL-</text>
<text x="120.7" y="173.2">CR-</text>
<text x="136" y="168.2">+24V</text>
<text x="120.7" y="175.8">GND</text>
</g>
</svg>
